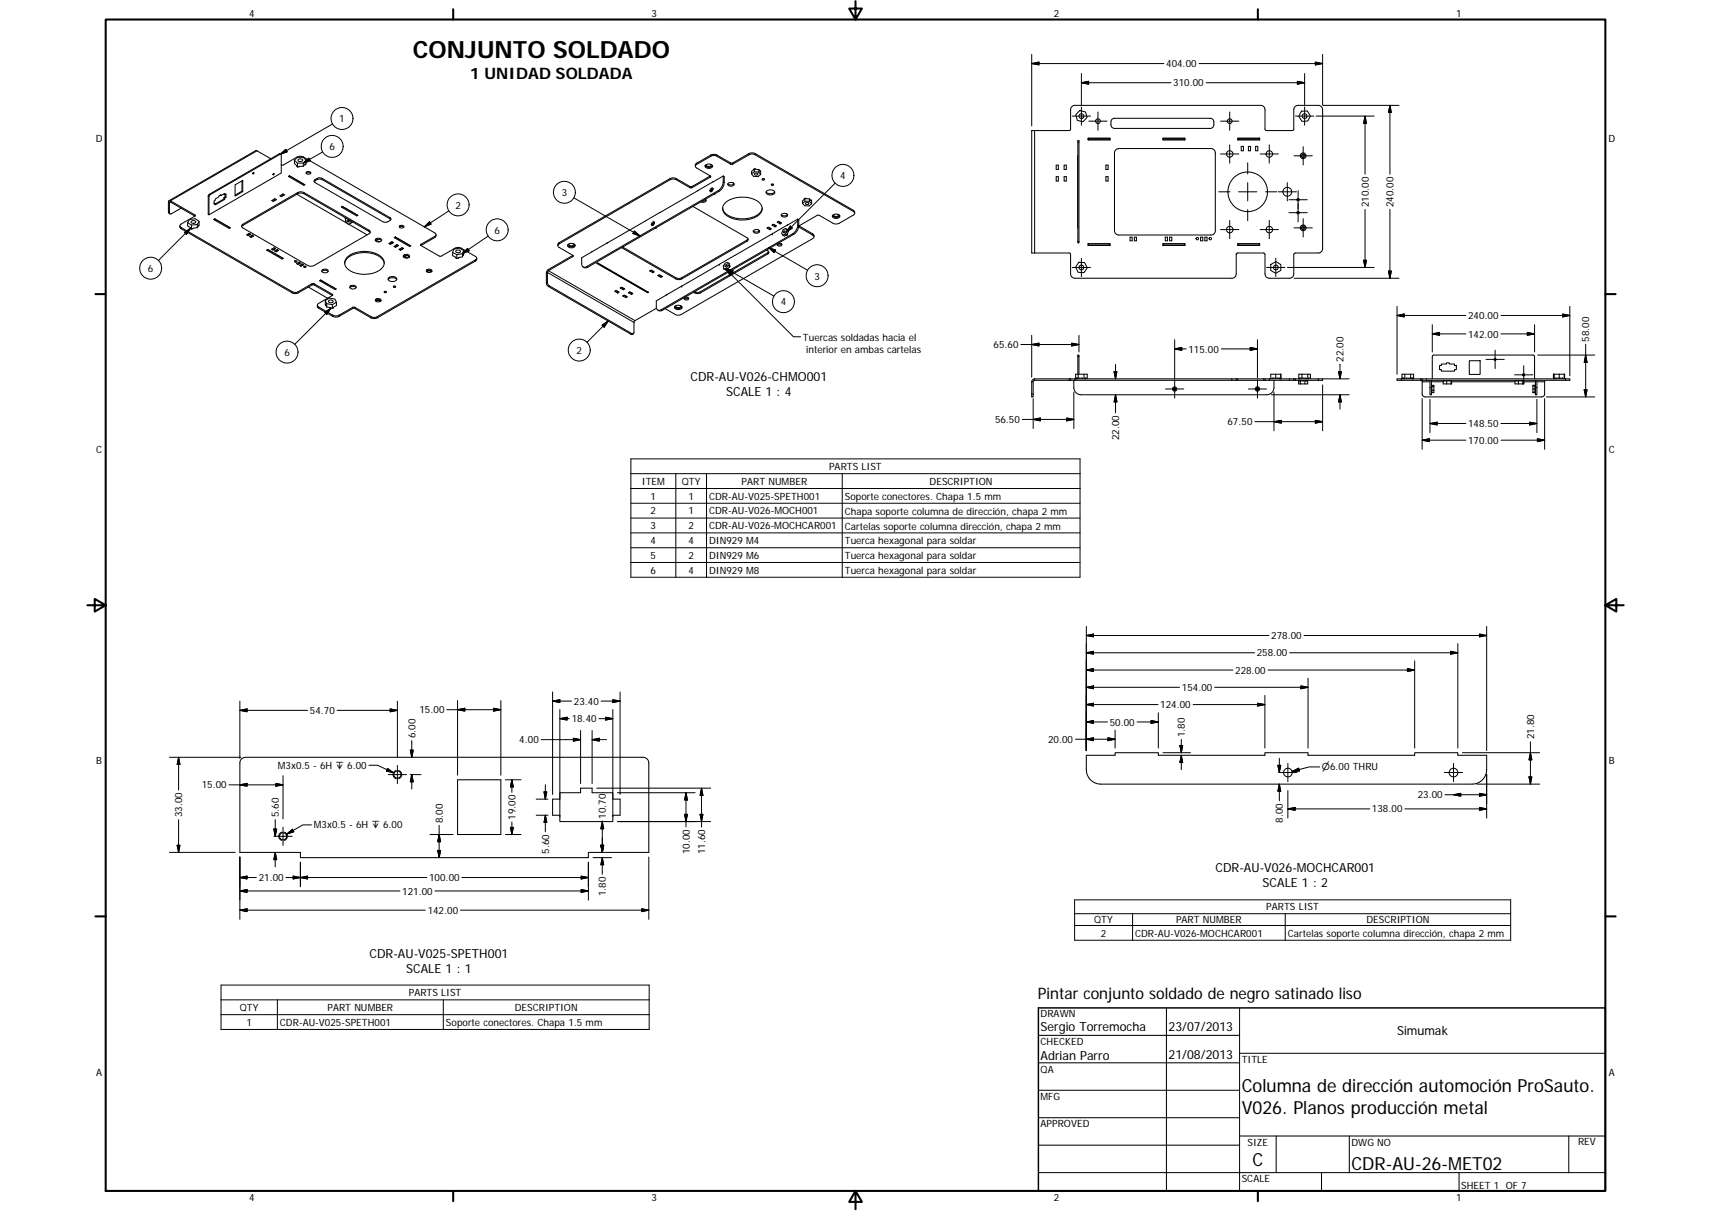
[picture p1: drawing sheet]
<svg xmlns="http://www.w3.org/2000/svg" width="594mm" height="420mm" viewBox="0 0 594 420" stroke-linecap="round" stroke-linejoin="round" font-family="sans-serif">
<g fill="none" stroke="#000" stroke-width=".36">
<path d="M374.9 38.4l2 .4 .5 2-1.4 1.4-1.9-.4-.6-2zM451.9 38.6l2-.1 1.1 1.7-.9 1.8-2.1 .1-1.1-1.7zM87.9 59.9l-.1 .3M94 55.1l-5.1-2.9-30.2 17.4M97.6 53.5l-.6-.2-24.4 14.1-.3 .7v6.3l.3 .1M97.7 57.2l.6 .1 5.1-2.9h1.7l45.8 26.4a.65 .65 0 0 1 .5 .6 .65 .65 0 0 1-.5 .6l-4.8 2.8v.4M102.2 55.6v1.1l1.1 1.2M102.2 55.6l1.1 1M102.2 55.6l1-1h2l1.1 1-1 1M103.3 56.6v1.3M103.5 55.4l.3-.2a.62 .62 0 0 1 .9-.1 .62 .62 0 0 1 .2 .8l-.2 .1a.69 .69 0 0 1-.8 .1 .69 .69 0 0 1-.4-.7zM105.3 57.7l-2 .2"/>
<path d="M105.3 56.6h-2M105.3 56.6v1.1M106 57.1v-.1v.1M106 57l-.7 .7M106.3 55.6v1.3l-.3 .2M106.3 59.8l.4-.2a.62 .62 0 0 1 .8-.1 .62 .62 0 0 1 .2 .8l-.2 .1a.82 .82 0 0 1-1.2-.6zM241.4 57.7l.3-.9 5.6-3.2 1.4 .1 5.4 2.9 6-3.3 1.6-.2 34.6 19.9 .4 .4v.6M244.8 57.5l1.2 .5 .9-.2 .5-.3M245.1 57.2l.4-.2a1.23 1.23 0 0 1 1.9 .9 1.46 1.46 0 0 1-2.6-.4zM245.4 57a.74 .74 0 0 0 .7 .7 .74 .74 0 0 0 .7-.7M261.9 58.6l-.9 .9v.8M261.9 58.6v1"/>
<path d="M261.9 58.6l1.6 .2M263.5 59.7l.6 .8M263.5 59.7l-1.6-.1-.9 .7M263.5 58.8v.9M263.5 58.8l.5 .5M264 59.3l.1 1.2M264 59.3l-.1 .1M358.2 45.3h13.2l.3-.5v-6.7a1.48 1.48 0 0 1 1.5-1.5h64.5a1.48 1.48 0 0 1 1.5 1.5v6.7l.5 .5 9.3-.1 .2-.4v-6.7a1.48 1.48 0 0 1 1.5-1.5h7a1.48 1.48 0 0 1 1.5 1.5v48.2a1.48 1.48 0 0 1-1.5 1.5l-8.3 .1-.2 .4v6.8a1.45 1.45 0 0 1-1.5 1.4h-7a1.48 1.48 0 0 1-1.5-1.4v-6.8l-.2-.4-9.3-.1-.5 .3v7a1.52 1.52 0 0 1-1.5 1.4h-54.5a1.48 1.48 0 0 1-1.5-1.4v-6.8l-.2-.4-13.3-.1zM366.7 57.3h.8v1.5h-.8zM369.5 57.3h.7v1.5h-.7zM374.2 54.1h.1M374.2 48.8h.4v35.5h-.4z"/>
<path d="M377.8 48h7.6v.5h-7.6zM377.9 48h7.5v.5M384 57.3h.7v1.5h-.7zM386.1 41.4l.9-.4h33.2a1.23 1.23 0 0 1 1.3 1.3v1a1.26 1.26 0 0 1-1.3 1.3h-33.2a1.23 1.23 0 0 1-1.3-1.3l.1-1.3zM387.2 52.2l1.3-.7h32a1.52 1.52 0 0 1 1.5 1.5v27a1.45 1.45 0 0 1-1.5 1.5h-32a1.48 1.48 0 0 1-1.5-1.5v-27zM403.8 48h7.6v.5h-7.6zM403.9 48.5v-.5h7.4v.5M429.8 48h7.6v.5h-7.6zM431 50.8h.7v1.5h-.7zM433.5 50.8h.7v1.5h-.7zM436 50.8h.7v1.5h-.7zM437.3 48v.5"/>
<path d="M59 74.2l-.5-.7v-3.4l.4-.5 8.9 5-.1 .4M62.5 78.3v.6l.4 .5 38.8 22.3h1.6l5.5-2.9 6.6 3.7M62.9 72.2l-3.5 2h-.4l-.1-4.1 8.8 4.9M65.1 77.2l1.4 .9M65.1 77.2l.7-1 2-.3 1.3 .9-.6 1.1M65.1 77.2v1.2l1.4 1.1M66.4 76.9l.4-.3a.6 .6 0 0 1 .8-.1 .6 .6 0 0 1 .1 .9h-.2a.76 .76 0 0 1-1.1-.5zM66.5 78.1v1.4M67.7 75l-4.8 2.7a.65 .65 0 0 0-.4 .6 .65 .65 0 0 0 .4 .7l38.8 22.3 1.4 .1 5.7-3 6.6 3.7v.4M68.5 77.9v1.1M68.5 77.9l-2 .2M68.5 79l-2 .5"/>
<path d="M68.9 78.3l.1 .1M69 78.4v-.2l-.5 .8M69.1 76.8l-.1 1.6M72.7 67.8l24.9-14.3 .1 6.5-25.1 14.5zM74.2 76.2l.4-.3 5.4 3.1-.4 .2zM74.3 70.6h.5M74.6 75.9v.1M74.6 76l-.3 .2M74.6 76l5.3 3.1M74.8 69l1.9-1.5v.4l1.3-.8v.5l.5-.3v1.2l-.5 .2v.5l-3.2 1.9v-.5l-.5 .3v-1.2l.5-.2zM76.5 67.7l.2 .2M76.5 67.7h.1"/>
<path d="M77.8 67.3l.2 .3M77.8 68.6v.4M77.8 68.6l.2 .1M78 69.2l-.2-.2-3 1.8M78.2 67.5v.8M78.2 68.3l.3 .2M78.2 68.3l-.4 .3M81.6 64.1l2.7-1.5v3.9l-2.7 1.5zM83.9 78.6l19.5-11.4 1.1-.2 1 .2 23 13.5M84 62.8v3.5M84 66.3l.3 .2M84 66.3l-2.4 1.4"/>
<path d="M84.1 78l19.3-11.2 1.1-.3 1 .3 22.6 13.1a.65 .65 0 0 1 .5 .6 .65 .65 0 0 1-.5 .6l-19.1 11-1 .3-1.1-.3-22.6-13-.4-.5zM94.4 69.6l1-.6 .6 .3-1.1 .6zM94.9 60.2l-.1 .3M95.4 69v.4M95.6 69.5l-.9 .3M97.2 67.9l1-.6 .6 .3-1.1 .6zM98.2 67.3v.4M98.4 67.8l-.9 .3M100.5 61l5.3 3.1-.3 .2-5.4-3.1M100.5 61v.1M100.5 61l-.4 .2M100.5 61.1l5.3 3"/>
<path d="M100.5 61.1l-.3 .1M103.1 67.4l17.5 10.1M106.4 60.2l.6-.3 .9 .3M109.1 63l1.2-.8h1.4l24 14M109.3 62.4l1.2-.7 1.2 .1 23.7 13.7a.54 .54 0 0 1 .3 .5 .54 .54 0 0 1-.3 .5l-1.4 .6-1.1-.2-23.5-13.5-.4-.4zM118.9 71.6l5.3 3.1M118.9 71.6v.1M118.9 71.6l-.4 .2 5.4 3.1 .3-.2M118.9 71.7l5.3 3M118.9 71.7l-.3 .2M119.9 75.8l.2 1.1 .8 .9 .7-.2M120.1 75.7l-.2 .1"/>
<path d="M120.2 75.7l-.3 .1M121 77.7l6.5 3.8M121.5 76.4l.1 1.2M122 76.8l.2 .4-.6 .4M138.7 78.8l.7-.2 .8 .2M138.7 78.4l.3-.2a.62 .62 0 0 1 .9-.1 .62 .62 0 0 1 .1 .9l-.1 .1a.68 .68 0 0 1-.8 0 .68 .68 0 0 1-.4-.7zM223.9 76.8h.1M223.9 76.8l-13.1 7.5M226.6 77.1a.38 .38 0 0 1 .6-.1 .38 .38 0 0 1 0 .6 .52 .52 0 0 1-.4 .7 .52 .52 0 0 1-.6-.6zM227.2 77.1l-.5 .5-.2 .7M227.2 77.4l-.3 .2-.1 .5M227.7 79.1h.1"/>
<path d="M227.9 78.9l-.4 .3M229.2 73.7h.1M229.2 73.7l-5.3 3.1M240.6 71.6l18.8 10.9a.64 .64 0 0 1 .4 .6 .64 .64 0 0 1-.4 .6l-23.4 13.3-1.4-.2-18.8-10.9M242.3 66.1v.1M242.3 66.2l-13.1 7.5M244.9 69.1a.65 .65 0 0 1 .2 .9 .65 .65 0 0 1-.9 .2l-.9-.2M245.1 69.3l-.6 .4-.7 .1M246.6 61v.4l-6.6 3.8-5.4-2.9h-1.7l-38.8 22.3a.66 .66 0 0 0-.4 .6 .66 .66 0 0 0 .4 .6l4.8 2.8M246.8 65.5a.45 .45 0 0 1 .7-.2 .45 .45 0 0 1 0 .7 .48 .48 0 0 1-.5 .5 .48 .48 0 0 1-.5-.3zM247.6 65.7l-.5 .4v.3M247.6 65.4l-.6 .4-.1 .7"/>
<path d="M247.6 63.1h.1M247.6 63.1l-5.4 3.1M248.1 67.3l.1 .1M248.3 67.2l-.4 .2M250.9 72.2a5.5 5.5 0 0 0 5.3 3.6 8.5 8.5 0 0 0 8.1-2.6l.3-1M251.1 61.1l.4 .2-.1 2.6-.5 1.3-1.2 1.2-45.6 26.3-.9 .2-.7-.3M251.1 61.1l-3.5 2M251.1 61.1v2l-.3 1.3-1.5 1.8-45.6 26.3a1.07 1.07 0 0 1-1.2 .1 1.07 1.07 0 0 1-.5-1.1v-2.1l3.5-2M251.7 70.5a9.6 9.6 0 0 1 12.4 .3 2.88 2.88 0 0 1-1.6 4.4 9.9 9.9 0 0 1-10.9-1.1 2.53 2.53 0 0 1 .1-3.6zM252.7 63.7l.1 .2a1.5 1.5 0 0 0 2.1-.2M252.8 63.6l.3-.2a1.08 1.08 0 0 1 1.7 .8 1.26 1.26 0 0 1-2.1-.4zM261 60.3l.6 .9 1.6 .1 .9-.8"/>
<path d="M261.7 80a1.17 1.17 0 0 1 1.1-.4 1.17 1.17 0 0 1 .9 .9 1.27 1.27 0 0 1-2.2-.4zM262 60.3a.52 .52 0 0 1 .7-.3 .52 .52 0 0 1 .2 .7 .57 .57 0 0 1-.6 .1 .57 .57 0 0 1-.3-.5zM264.8 62.1h.5M266 66.5a2 2 0 0 0 3 0M266.2 66.3a1.67 1.67 0 0 1 2.8 .6 1.69 1.69 0 0 1-3-.3zM266.3 79.1l.5-.3 1 .6-.5 .3zM266.6 78.9l.7 .4v.4M267.5 79.2l-.2 .1M268 63.9h.4M268 78.1l.6-.3 1 .6-.5 .3zM268.4 77.9l.7 .4v.4M269.3 78.2l-.2 .1"/>
<path d="M269.8 77.1l.5-.3 1.1 .6-.6 .3zM270.2 76.9l.6 .4v.4M271 77.2l-.2 .1M271.3 74.4a1.42 1.42 0 0 0 2.1 0M271.4 74.4l.3-.3a1.07 1.07 0 0 1 1.7 .8 1.27 1.27 0 0 1-2.1-.4zM272.8 79.3l.6 .3 .3 .6M273.2 79.9l-.5 1.2M273.2 79.9l-.4-.6-.9 .5-.5 1.2 .4 .6M273.2 79.9l.5 .3M273.5 78v.1M273.5 78l-5.3 3.1M277 76l.3 .2v2.7l-.6 1.3-.9 1-45.8 26.5-.9 .2-.7-.3"/>
<path d="M277 76l-3.5 2.1M277 76l-.1 2.7-.5 1.3-.9 1-45.9 26.4a1.05 1.05 0 0 1-1.2 .2 1.05 1.05 0 0 1-.5-1.2v-2l3.5-2.1M277.3 78.7l4.9 2.9a.65 .65 0 0 1 .4 .6 .65 .65 0 0 1-.4 .6l-45.9 26.4h-1.6l-3.8-2.1M277.4 78.4h-.1M278.6 70.6l.8 .8h1.6l.8-.7M279.5 68.8l-.9 .9v.9M279.5 68.8v1M279.5 68.8l1.5 .2M279.8 70.4a.59 .59 0 0 1 .6-.1 .59 .59 0 0 1 .4 .5l-.1 .1a.51 .51 0 0 1-.7 .1 .51 .51 0 0 1-.2-.6zM281 69.9l.8 .8M281 69l.6 .6M281 69.9l-1.5-.1-.9 .8"/>
<path d="M281 69v.9M281.6 69.4l.2 1.3M281.6 69.4h.1M289 74.8l1.2 .6 .9-.2 .5-.4M289.1 74.7l.6-.3a1.23 1.23 0 0 1 1.9 .8 1.44 1.44 0 0 1-2.6-.4zM289.6 74.4a.74 .74 0 0 0 .7 .7 .74 .74 0 0 0 .7-.7M366.7 61.3h.8v1.5h-.8zM369.5 61.3h.7v1.5h-.7zM374.2 79.1h.1M384 61.3h.7v1.5h-.7zM85.6 81.5l.9-.5 .5 .3-.8 .5zM86.5 81.4l-.5 .3"/>
<path d="M86.5 81v.4M86.5 81.4l.2 .1M86.7 82.1l.9-.5 .5 .3-.9 .5zM87.6 82l.1 .1M87.6 82l-.6 .3M87.6 81.6v.4M93 86.6l5.3 3-.3 .3-5.4-3.1M93 86.6h.1M93 86.6l-.4 .2M93 86.6l5.3 3.1M93 86.6l-.3 .2M94.3 86.5l.9-.5 .5 .3-.9 .5z"/>
<path d="M95.2 86.4l-.5 .3M95.2 86v.4M95.2 86.4l.1 .1M95.3 87.1l.9-.5 .5 .3-.8 .5zM96.2 87l-.5 .3M96.2 86.6v.4M96.2 87l.2 .1M102.3 90.6l.1-.1a.38 .38 0 0 1 .4-.1 .38 .38 0 0 1 .2 .4 .41 .41 0 0 1-.4 .2 .41 .41 0 0 1-.3-.4zM102.4 90.9h.5M102.9 91.5l.9-.6 .5 .3-.8 .6zM103.8 91.4l-.5 .3M103.8 90.9v.5"/>
<path d="M103.8 91.4l.2 .1M104 92.1l.9-.5 .5 .3-.9 .5zM104.9 92l-.6 .3M104.9 91.6v.4M104.9 92l.2 .1M105.6 92.7h.5M107.1 99.6l6.7 3.9M111 97.4l.4-.2 5.3 3.1-.4 .2zM111.4 97.2h.1M111.4 97.2l5.3 3.1M111.8 94.2l.9-.4 .7 .1 .5 .3M111.9 93.7a1.26 1.26 0 0 1 2.1 .4 1.22 1.22 0 0 1-1.2 .6 1.22 1.22 0 0 1-1-.9z"/>
<path d="M119.7 91.4a5.3 5.3 0 0 1 5.3-3.7 8.5 8.5 0 0 1 8 2.6l.4 1.1M120.5 89.3a9.6 9.6 0 0 1 12.4 .4 2.94 2.94 0 0 1-1.7 4.4 9.8 9.8 0 0 1-10.9-1.2 2.54 2.54 0 0 1 .2-3.6zM121.5 99.8l.9-.4 .8 .1 .4 .3M121.6 99.3a1.23 1.23 0 0 1 2.1 .5 1.2 1.2 0 0 1-1.2 .5 1.2 1.2 0 0 1-1-.9zM130.3 83.5a1.47 1.47 0 0 1 2.2 0M130.5 83l.3-.3a1 1 0 0 1 1.1-.1 1 1 0 0 1 .5 1 1.2 1.2 0 0 1-2.1-.5zM130.5 83.3l1.2 .6M134.8 97a1.96 1.96 0 0 1 2.9 0M135 96.3a1.68 1.68 0 0 1 2.8 .7 1.85 1.85 0 0 1-3.1-.2zM136.1 83.8l.5 .4-1 .6-.6-.3 1.1-.7v.5M136.1 84.3l-.7 .4M136.1 84.3h.2"/>
<path d="M136.7 99.7h.5M136.9 82.4l.4-.2 5.3 3.1-.4 .2zM137.3 82.2l-.4 .3M137.9 84.9l.5 .3-1.1 .6-.5-.3 1.1-.6v.4M137.9 85.3l-.8 .4M137.9 85.3l.1 .1M139.6 85.9l.6 .3-1.1 .6-.5-.3 1-.6v.4M139.6 86.3l-.7 .4M139.6 86.3l.2 .1M140.1 89.1l.4-.3a1.51 1.51 0 0 1 1.7 .3M140.2 88.6a1.22 1.22 0 0 1 2 .4 1.19 1.19 0 0 1-1.2 .6 1.19 1.19 0 0 1-.9-.9zM140.3 88.9l.8 .4"/>
<path d="M140.5 88.8l.9 .7M141 88.7h.3M142 88.9l-.4 .6M142 88.9v.1M142.2 89.1v.1M146.1 85.2l6.5 3.7h.6l5-2.9 1.2-.1 5.7 3.1a.63 .63 0 0 1 .4 .6 .63 .63 0 0 1-.4 .6l-34.6 19.9-1.7-.2-5.7-3.3h-.6l-4.8 2.8-1.1 .2-1-.2-5-2.9a.66 .66 0 0 1-.4-.6 .66 .66 0 0 1 .4-.6l4.8-2.8M148.1 94.2l.9-.4 .9 .4M148.1 93.7a1.04 1.04 0 0 1 1.1-.4 1.04 1.04 0 0 1 .7 .8l-.1 .2a1.05 1.05 0 0 1-1.8-.5zM148.4 94.4a.64 .64 0 0 1 .6-.4 .64 .64 0 0 1 .6 .4M151.4 81.4l-.3 .9-5 2.9M157.2 87.6v1.1l1.4 1M157.2 87.6l1.4 .8"/>
<path d="M157.2 87.6l.4-1.2 1.9-.3 1.5 .8-.4 1.1M158.3 87l.3-.2a.65 .65 0 0 1 .9-.1 .65 .65 0 0 1 .2 .8 .79 .79 0 0 1-.9 .2 .79 .79 0 0 1-.5-.7zM158.6 88.4v1.3M160.6 89.1l-2 .6M160.6 88v1.1M160.6 88l-2 .4M160.8 88.4l.1 .1M160.9 88.5v-.2l-.3 .8M161 86.9l-.1 1.6M165.5 89.6l-.1 .7-.3 .3-34.6 19.9-1.7-.2-5.9-3.4-5.2 2.9-1.6 .2-5.5-3.1-.4-.4v-.6M197.1 85l1.1 .6 1-.2 .4-.4M197.4 84.7l.4-.1a1.08 1.08 0 0 1 1.2-.2 1.08 1.08 0 0 1 .6 1.2l-.4 .2a1.35 1.35 0 0 1-2.1-.8z"/>
<path d="M197.6 84.6a.73 .73 0 0 0 .8 .7 .73 .73 0 0 0 .7-.7M198.9 88.6l-8.8 5.1-.4 1v3.5l.3 .8 29 17 .9-.2M198.9 88.6v.4l-8.7 5.1-.1 3.9 .5 1.1 29 16.7h.4l.1-.5v-3.4l.3-.6 7.5-4.3M205.5 87.4h.1M207.2 91.3l.3-.1 17.7 10.2-.3 .2zM207.2 91.3l17.7 10.2M210.8 84.3h.1M210.8 84.3l-5.3 3.1M215.3 99.9l.6-.3 1.1 .6-.6 .3zM215.7 99.7l.7 .4M225.6 94l.5-.3 1.1 .6-.5 .3zM226 93.8l.7 .4"/>
<path d="M226.7 94.2v.4M226.9 94.1l-.2 .1M228.4 95.6l.6-.3 1 .6-.5 .3zM228.8 95.4l.7 .4M229.5 95.8v.4M229.7 95.7l-.2 .1M236.7 99.3h.1M236.7 99.3l-5.3 3.1M249.8 91.7l-13.1 7.6M251.3 93.3l.6 .3 .7-.1M251.9 91.9l.2-.1a.32 .32 0 0 1 .1 .5 .32 .32 0 0 1-.5 0zM252.1 93.2l-.8 .1"/>
<path d="M252.1 93.2l.5 .3M252.7 91.1l.5 .3 .2 1M252.8 92.1l-.1-1-.9 .1-.7 1.1 .2 1M252.8 92.1l.6 .3M252.8 92.1l-.7 1.1M253.4 92.4l-.8 1.1M255.1 88.6h.1M255.1 88.6l-5.3 3.2M259.8 82.9l-23.1 13.5-1 .2-1.1-.2-18.4-10.7M261.6 80.1a1.49 1.49 0 0 0 2.1 0M266.1 86.8l.5 .3a.53 .53 0 0 1 .4 .5 .53 .53 0 0 1-.4 .5l-23.7 13.6a2.09 2.09 0 0 1-2.1-.3M266.9 87.4l-23.8 13.8-1.1 .3-.8-.3"/>
<path d="M268.2 81.1l-13.1 7.6M269.9 84.7l.7 .3 .8-.3M270 84.7l.2-.2a.62 .62 0 0 1 .9-.1 .62 .62 0 0 1 .1 .8l-.1 .1a.7 .7 0 0 1-.8 .1 .7 .7 0 0 1-.3-.7zM272.7 81.1l-.9 .5M272.7 81.1l.7 .4M273.4 81.5l-1.1 .4-.5-.3M273.7 80.2l-.3 1.3M282.6 82.2l-.1-.8-.3-.3-4.8-2.7 6.5-3.7h.6l4.7 2.8 1.1 .2 1.1-.2 4.9-2.9a.66 .66 0 0 0 .4-.6 .66 .66 0 0 0-.4-.6l-34.6-19.9-1.4 .1-6 3.4h-.6l-5-2.9-1.1-.1-5.7 3a.65 .65 0 0 0-.5 .7 .65 .65 0 0 0 .5 .6l4.7 2.7-6.6 3.8-5.4-3-.9-.1-1 .3-38.6 22.2-.3 .3-.1 .7M374.6 91l2 .1 .9 1.8-1.1 1.7-2.1-.1-.8-1.8zM377.8 84.6h7.6v.6h-7.6zM377.8 84.6h.1M377.9 84.6h7.5v.5"/>
<path d="M385.4 84.6h.1M392.4 82.3h.7v1.2h-.7zM393.9 82.3h.7v1.2h-.7zM403.8 84.6h7.6v.5l-7.6 .1zM403.8 84.6h.1M403.9 84.6h7.4v.5M403.9 84.6v.5M404.6 82.3h.8v1.2h-.8zM406.1 82.3h.8v1.2h-.8zM411.3 84.6h.1M416.8 82.3h.8v1.2h-.8zM418.3 82.3h.8v1.2h-.8z"/>
<path d="M429.8 84.6h7.6v.6h-7.6zM429.8 84.6h7.6M437.3 84.6v.5M441.2 91.8l1.8-1 1.7 1v2l-1.8 1-1.7-1zM112.9 104.3l1.5-.9 1.9 .4 .5 1.1-1.4 .8M112.9 104.3l.2 1.6M112.9 104.3l.5 1.1M113.1 105.9v-.2l.3 .8M113.1 105.8v.1M113.4 106.5l2 .5M113.4 105.4v1.1M113.4 105.4l2 .3"/>
<path d="M114.1 104.3l.4-.2a.62 .62 0 0 1 .8 0 .62 .62 0 0 1 .1 .8l-.1 .1a.69 .69 0 0 1-.8 .1 .69 .69 0 0 1-.4-.8zM115.3 102.5v.1M115.4 105.7v1.3M116.8 104.9v1.1l-1.4 1M130.4 104.4a1.35 1.35 0 0 1 1.9 0M130.5 103.9l.3-.2a.85 .85 0 0 1 1-.1 .85 .85 0 0 1 .4 .9l-.4 .1a.82 .82 0 0 1-.9 .2 .82 .82 0 0 1-.4-.9zM130.7 104.6a.65 .65 0 0 1 .6-.4 .65 .65 0 0 1 .6 .4M133.5 101.1a.39 .39 0 0 1 .4-.1 .39 .39 0 0 1 .2 .5 .38 .38 0 0 1-.4 .1 .38 .38 0 0 1-.2-.5zM133.6 101.5h.4M213.4 101l.5-.3 1.1 .6-.5 .4zM213.7 100.8l.8 .4v.5M214.6 101.2h-.1"/>
<path d="M216.2 102.7l.6-.3 1 .6-.5 .3zM216.4 100.1v.4M216.6 102.5l.7 .4M216.6 100l-.2 .1M217.3 102.9v.4M217.5 102.8l-.2 .1M218.2 101.6l.5-.4 1.1 .7-.6 .3zM218.5 101.3l.7 .4M219.2 101.7v.5M219.4 101.7h-.2M224.9 101.5v.1M225.1 101.4l-.2 .1"/>
<path d="M231.4 102.3h.1M234.2 106.4a1.66 1.66 0 0 0 2.6 0M234.3 106.3l.6-.3a1.11 1.11 0 0 1 1.2-.1 1.11 1.11 0 0 1 .6 1.1l-.6 .3a1.11 1.11 0 0 1-1.3 .1 1.11 1.11 0 0 1-.5-1.1zM234.8 106a.75 .75 0 0 0 .7 .7 .75 .75 0 0 0 .8-.7M237.6 103.4l.6 .3 .9-.3M237.6 103.4l.1-.1a.78 .78 0 0 1 .9-.2 .78 .78 0 0 1 .4 .7l-.1 .1a.78 .78 0 0 1-.8 .2 .78 .78 0 0 1-.5-.7zM371.7 131.4l-12.9 .2-.6 .9v5.2h.5v-5.2l.4-.5h12.6M371.7 131.4v.6M371.7 132h57.5M371.7 131.4h57.5M372.8 132v2.5a2.51 2.51 0 0 0 2.5 2.5h64.6a2.51 2.51 0 0 0 2.4-2.5v-2.5M373.7 131.2v.2"/>
<path d="M373.9 131.2v.2M374.2 131.2v.2M374.2 129.8v-6.6h.4v6.6M374.3 129.8v1.4M375.8 131.4v-.2h-2.1v.2M376.4 129.8v1.6M376.7 131.4v-.2h.8v-1.4h-4v1.6M376.8 131.2v.2M377 131.2v.2M429.2 132h10M429.2 131.4v.6M429.2 131.4h10"/>
<path d="M439.2 131.4h10M439.2 132h10M439.2 131.4v.6M441.2 131.4v-1.6h3.5v1.6M442.9 129.8v1.4M444.3 131.4v-.2h-2.6v.2M449.2 131.4v.6M449.2 131.4h10v.6h-10M450.9 132v1.2h.6M451.2 132v.2M451.5 132v1.2M451.7 131.2v.2"/>
<path d="M452 129.8v1.4M452.6 132v.2h-1.5v-.2M453.1 132v1.2M453.3 132v.2h.7v1h-2.5M453.5 132v.2M453.5 131.4v-.2h-2.3v.2M453.6 132v.2M454.1 129.8v1.6M454.3 131.4v-.2h.7v-1.4h-4.1v1.6M487 131.2v.2M487.4 131.2v.2M487.5 131.4v-.2h-.7v-1.4h4v1.6"/>
<path d="M487.8 129.8v1.6M489.8 129.8v1.4M490.1 131.2v.2M490.5 131.2v.2M490.6 131.4v-.2h-2.3v.2M493.8 132v4.7l.4 .8 .6 .2h40.5l.6-.2 .4-.6v-4.9M493.8 131.4h-8.7v.6h8.7M493.8 131.4v.6M493.8 131.4h51.3v.6h-51.3M496.5 132v5h.5v-2.5M497 132v2.5M497 134.4v1.7"/>
<path d="M497 135.7h.2M497 134.1h.9M497 134l.2-.3h.7v2.5h-.9M497.2 135.4h.7M499.8 126.8h.6v-.5h1.8v-.4h1v.4h1.8v.5h.7v1.4h-.7v.6h-4.6v-.6h-.6zM501.5 132v.2M502.3 132.2v1M503.4 132v.2h-2v-.2M503.8 132v1.2M503.9 132l.1 1.2h-2.9v-1.2M510.2 125.2h3.7v4.7h-3.7zM526.6 132v.2"/>
<path d="M527.2 132.2v1M528.3 132v.2h-2v-.2M528.7 132v1.2M528.8 132l.3 .2v1h-3.1v-1.2M532.3 133.8v1.2M532.3 133.8h.8M532.3 135v1.2l.7-.1M532.3 136.1h.8M532.3 135h.7M532.8 131.4v-7.7l-.3-.5h-34.7l-.5 .5v7.7M533 135.7h.1M533 134.2h.1"/>
<path d="M533.1 134.1v1.7M533.1 133.7l-.8 .1M533.1 133.8h-.1M533.6 132v5h-.5v-5M539.5 129.8l.1 1.4M539.6 129.8v1.6M541.4 129.8v1.4M542.6 131.2v.2M542.7 131.4v-.2h-2.6v.2M543.1 131.2l.2-1.4h-3.9v1.6M543.1 129.8v1.6M84 263.2l1.3-.5h138a1.97 1.97 0 0 1 2 2.1v30.9h-21v1.9h-100v-1.9h-21v-30.9l.2-1.1z"/>
<path d="M158.9 270.6h15v18.9h-15zM191.9 277.3h2.5v-2.3h7.2v-1.5h4v1.5h7.2v2.3h2.5v5.6h-2.5v2.2h-18.4v-2.2h-2.5zM377.2 262h10v-.8h15v.8h37v-.8h15v.8h37v-.8h15v.8h10v5a5 5 0 0 1-5 5.1h-129a5 5 0 0 1-5-5.1zM360.5 359.2h69.9M405 349.7v63.5M430.4 349.7v63.5M360.5 368.7h69.9M360.5 378.3h69.9M430.4 365.4h127M360.5 387.8h69.9M360.5 397.3h69.9M430.4 394.1h127"/>
<path d="M443.1 394.1v12.7M468.5 394.1v12.7M544.7 394.1v12.7M360.5 406.8h196.9M458.8 406.8v6.4M506.6 406.8v6.4"/>
<circle cx="375.5" cy="40.3" r=".83"/>
<circle cx="381.2" cy="42" r=".82"/>
<circle cx="427" cy="42" r=".83"/>
<circle cx="427" cy="53.4" r="1.11"/>
<circle cx="440.7" cy="53.4" r="1.11"/>
<circle cx="452.5" cy="54" r=".62"/>
<circle cx="452.5" cy="54" r="1"/>
<circle cx="453" cy="40.3" r=".83"/>
<circle cx="87.9" cy="60" r=".26"/>
<circle cx="95" cy="60.4" r=".26"/>
<circle cx="120.7" cy="76.6" r=".35"/>
<circle cx="265.1" cy="62.2" r=".34"/>
<circle cx="268.2" cy="64.1" r=".37"/>
<circle cx="427" cy="79.7" r="1.12"/>
<circle cx="433.2" cy="66.5" r="6.9"/>
<circle cx="440.7" cy="79.7" r="1.12"/>
<circle cx="447" cy="66.5" r="1.53"/>
<circle cx="450.7" cy="69.3" r=".42"/>
<circle cx="450.7" cy="73.8" r=".43"/>
<circle cx="452.5" cy="79.1" r=".61"/>
<circle cx="452.5" cy="79" r="1"/>
<circle cx="105.9" cy="92.5" r=".34"/>
<circle cx="137" cy="99.4" r=".34"/>
<circle cx="272.2" cy="80.5" r=".34"/>
<circle cx="375.5" cy="92.8" r=".83"/>
<circle cx="415.7" cy="82.8" r=".44"/>
<circle cx="420.2" cy="82.8" r=".43"/>
<circle cx="443" cy="92.8" r=".83"/>
<circle cx="407.8" cy="135" r=".4"/>
<circle cx="407.8" cy="134.9" r=".76"/>
<circle cx="436.6" cy="134.9" r=".76"/>
<circle cx="436.6" cy="135" r=".41"/>
<circle cx="519.1" cy="124.7" r=".31"/>
<circle cx="529.1" cy="130.1" r=".31"/>
<circle cx="138" cy="268.8" r="1.22"/>
<circle cx="447.2" cy="268" r="1.51"/>
<circle cx="504.7" cy="268" r="1.51"/>
<circle cx="98.3" cy="290.1" r="1.22"/>
</g>
<g fill="none" stroke="#000" stroke-width=".35">
<path d="M358.2 18.9v24.8M459.2 18.9v17.5M358.2 22.1l2.5-.6v1zM358.2 22.1h45.9M375.5 25.5v10.8M375.5 37.1v6.4M375.5 28.7l2.5-.5v1zM375.5 28.7h31.1M381.2 38.9v6.3M416.3 22.1h42.9M418.8 28.7h34.2M427 38.9v6.3"/>
<path d="M450.5 28.2l2.5 .5-2.5 .5zM453 25.5v10.8M453 37.1v6.4M456.7 21.5l2.5 .6-2.5 .4zM459.3 36.6h26.5M482.6 36.6v23.9M482.6 36.6l.5 2.4h-1zM89.2 52.3l-30 17.4v.4l-.4 .2-.3-.2M97.3 53.5l1.9-1.7 .5 .9zM105.3 56.6l1.9-1.7 .5 .9zM112 52.7l-6.7 3.9M115.4 43l-18.1 10.5-.3-.2"/>
<path d="M241.9 56.6v.4M246.8 53.8v.4M248.9 53.8v.4M253.7 56.5v.5M254.4 56.5v.5M260.1 53.3v.4M262.2 53.3v.4M359.2 45.3v42.5M372.3 40.3h6.3M374.2 49.3h.4M378.1 42h6.3M423.8 42h6.3"/>
<path d="M423.8 53.4h6.3M427 50.2v6.4M433.2 56.5v3.9M437.5 53.4h6.4M440.7 50.2v6.4M449.3 54.1h6.3M449.8 40.3h6.4M452.5 50.9v6.3M457 40.3h20.1M474 40.3v20.2M474 40.3l.5 2.5h-1.1zM58.5 73.5l.3 .2"/>
<path d="M62.9 79v.4M66.1 79.2l-11.1 11.2M67.7 74.6v.4M72.3 68.1l.3 .1M72.6 67.4l.3 .2M84.3 77.8v.4M103.4 66.8v.4M105.5 66.8v.4M109.4 62.3v.4M110.1 61.9v.4M111.9 61.9v.4M128.1 79.9v.4"/>
<path d="M135.4 75.5v.4M147.3 78.7l1.9-1.8 .5 .8zM155.9 73.2l-8.6 5.5M199.3 68.6l22.9 13.3M232.7 62v.4M234.8 62v.4M239.6 64.7v.4M240.3 64.7v.4M246.6 61v.4M249.3 66.2l.4 .2M251.1 63.1l.4 .2M274.4 78.4l.7 .7-2.1 1.4z"/>
<path d="M277 78.1l.3 .2M277.4 78.4v.4M290 63.5l-17 17M296.3 73v.4M423.2 66.5h3.9M423.8 79.7h6.3M427 76.5v6.3M430 66.5h6.4M433.2 63.4v6.3M433.2 72.7v3.9M437.5 79.7h6.4M439.4 66.5h3.9"/>
<path d="M440.7 76.5v6.3M443.8 66.5h6.3M447 63.4v6.3M447.5 69.3h6.4M447.5 73.8h6.4M449.3 79.1h6.3M450.7 66.1v10.9M452.5 75.9v6.3M474 72.6v20.2M482.6 72.6v23.9M64 80.6l2.1-1.4-1.4 2.1zM108.3 98.4v.5"/>
<path d="M109 98.4v.5M146.1 84.8v.4M150.9 82v.4M162.3 86.2l.6 .8-2.3 1zM165.1 90.2v.4M169.5 81.9l-8.9 6.1M189.7 94.7l.4-.2 30 17.4M190.1 98l-.4 .2M190.4 93.5v.4l30.1 17.4M190.8 99.2l-.4 .2M194.1 84.2v.4M198.9 88.6v.4"/>
<path d="M203.7 92.5l.4 .2M220.3 80.2l1.9 1.7-2.4-.9zM234.6 96.4v.4M236.7 96.4v.4M252.1 93.2l.3 .1M252.5 93.3l-.4-.1 .3 .2M253.7 95.1l21.8 21.7h2.5M253.8 93.7l.7 .3-.1 .3M254 94.7l.3 .2-.7 .7-.5-.7M254.5 94.6l14.2 8.1M259.4 83.3v.4M266.6 87.7v.4"/>
<path d="M266.9 85.9l13.5 7.8M266.9 85.9l2.4 .9-.5 .8zM275.2 81.1l.4 .2M282.2 81.1v.5M372.3 92.8h6.3M374.2 83.8h.4M375.5 89.6v6.4M439.8 92.8h6.3M443 89.6v6.4M447 92.8h30.1M449.3 96.5h36.5M473.4 90.3h1.1l-.5 2.5z"/>
<path d="M482.1 94h1l-.5 2.5zM101.4 101.2v.4M103.6 101.2v.4M110.6 106.5v.4M112.7 108.4l2.2-1.5-1.4 2.2zM114.9 106.9l-12.6 12.6M115.4 102.1v.4M115.6 109.4v.4M117.7 109.4v.4M122.5 106.6v.4M123.2 106.6v.4M128.8 109.9v.4"/>
<path d="M131 109.9v.4M209 112.8l2.2-1.4-1.4 2.1zM211.2 111.4l-7.4 7.4M219.4 115.8l-.4 .2M229.6 107.4l.4 .3M241.3 101.2v.5M243.1 101.2v.5M354.5 119.5h20.1M358.2 119.5l2.5-.4v.9zM358.2 116.4v14.5M372.1 119.1l2.5 .4-2.5 .5zM374.6 116.4v5.7"/>
<path d="M407.9 117.9v13.5M436.6 117.9v13.1M485.1 106.3v23.6M485.1 109.5l2.4-.6v1.1zM485.1 109.5h23.9M497.3 112.7v9.4M497.3 115.8l2.5-.5v1zM497.3 115.8h11.7M521.2 115.8h11.6M521.2 109.5h23.9M530.3 115.3l2.5 .5-2.5 .5zM532.8 112.7v9.4"/>
<path d="M542.6 108.9l2.5 .6-2.5 .5zM545.1 106.3v24.1M550.6 119.4v18.3M358.2 136.7h.5M358.2 132.5h.5M358.7 138.3v10.4M359.2 131.4v.6M371.2 131.4v.6M372.8 136.1v12.6M373.2 131.4v.6M374.2 123.7h.4M386.8 129h1l-.5 2.4z"/>
<path d="M387.3 126.4v5M387.3 137v6.2M387.3 137l.5 2.4h-1zM404.7 135h6.3M407.9 131.8v6.3M407.9 121.1l2.4-.6v1.1zM408.1 134.5a.5 .5 0 0 0-.8 .5 .5 .5 0 0 0 .8 .4M411.9 121.1h-4M424 121.1h12.6M427.7 131.4v.6M429.7 131.4v.6M433.4 135h6.4"/>
<path d="M434.1 120.5l2.5 .6-2.5 .5zM436.6 131.8v6.3M436.9 134.5a.5 .5 0 0 0-.8 .5 .5 .5 0 0 0 .8 .4M438.7 131.4v.6M440.7 131.4v.6M441.4 137h27M442.3 136.1v13.4M447.7 131.4v.6M449.7 131.4v.6M457.7 131.4v.6M459.2 133.6v15.9M459.3 131.4h9.1"/>
<path d="M464.7 129h1l-.4 2.4zM465.3 126.4v5M465.3 137v5M465.3 137l.4 2.4h-1zM486.6 131.4v.6M493.3 131.4v.6M493.8 132.5h2.7M493.8 138.3v17.6M495.3 131.4v.6M496.5 138.6v11.5M496.5 134.5h.5M497 132.5h4.1"/>
<path d="M504 132.5h22M516 124.7h6.3M519.1 121.5v6.4M519.3 124.4a.37 .37 0 0 0-.5 .3 .37 .37 0 0 0 .5 .3M525.9 130h6.3M529.1 126.9v6.3M529.1 132.5h4M529.2 129.8a.37 .37 0 0 0-.5 .3 .37 .37 0 0 0 .5 .3M533.1 134.5h.5M533.6 138.6v11.5M533.6 132.5h2.7M533.9 123.2h19.8"/>
<path d="M536.3 138.3v17.6M536.9 137.7h16.8M543.6 131.4v.6M550.1 135.2h.9l-.4 2.5zM550.6 123.2l.4 2.5h-.9zM219 159.2h156v41.1h-156zM358.7 145.5l2.5-.5v1zM370.4 145l2.4 .5-2.4 .5zM372.8 145.5h-17.9M435.7 146.3h23.5M442.3 146.3l2.6-.5v1zM456.7 145.8l2.5 .5-2.5 .5z"/>
<path d="M493.8 152.7l2.5-.5v1zM493.8 152.7h15.2M496.5 146.9l2.5-.4v.9zM496.5 146.9h12.5M521.2 146.9h12.4M521.2 152.7h15.1M531.1 146.5l2.5 .4-2.5 .5zM533.8 152.2l2.5 .5-2.5 .5zM219 164.3h156M219 169.5h156M219 174.6h156M219 179.7h156"/>
<path d="M234.6 164.3v36M245.3 164.3v36M292.4 164.3v36M219 184.9h156M219 190h156M219 195.2h156M377.2 217.3v43.1M513.7 220l2.5 .5-2.5 .5zM516.2 217.3v43.1M377.2 238.5l2.5-.5v1zM377.2 232.5l2.5-.5v1zM377.2 226.5l2.5-.5v1z"/>
<path d="M377.2 220.5l2.5-.5v1zM377.2 238.5h32.4M377.2 232.5h50.9M377.2 226.5h58.4M377.2 220.5h63.4M421.8 238.5h32.4M440.3 232.5h50.9M447.8 226.5h58.4M451.7 238l2.5 .5-2.5 .5zM452.8 220.5h63.4M454.2 235.3v24.2M488.7 232l2.5 .5-2.5 .5z"/>
<path d="M491.2 229.3v30.2M503.7 226l2.5 .5-2.5 .5zM506.2 223.3v36.2M83.3 243.3v19.9M83.3 246.5l2.5-.5v1zM83.3 246.5h23.5M117.1 246.5h20.9M135.5 246l2.5 .5-2.5 .5zM138 243.3v19.4M143 257v5.7M155.1 246.2h18.8M158.9 243.1v25.8"/>
<path d="M158.9 246.2l2.5-.5v1zM171.4 245.7l2.5 .5-2.5 .5zM173.9 243.1v25.8M187.9 256.6h13.7M191.9 240.1v35.6M191.9 243.2l2.5-.4v1zM191.9 243.2h6.6M194.4 246.2v37.2M194.4 249.3l2.5-.5v1zM194.4 249.3h3.3M199.1 256.1l2.5 .5-2.5 .5zM201.6 253.4v18.4"/>
<path d="M205.6 253.4v18.4M205.6 256.6l2.5-.5v1zM205.6 256.6h5M208 249.3h4.8M208.7 243.2h6.6M210.3 248.8l2.5 .5-2.5 .5zM212.8 242.8l2.5 .4-2.5 .6zM212.8 246.2v37.2M215.3 240.1v35.6M377.2 256.5l2.5-.5v1zM377.2 250.5l2.5-.5v1zM377.2 244.5l2.5-.5v1z"/>
<path d="M377.2 250.5h7.3M377.2 244.5h24.9M384.7 256l2.5 .5-2.5 .5zM387.2 253.3v6.2M387.2 256.5h-13.8M394.8 250.5h7.4M399.7 250l2.5 .5-2.5 .5zM402.2 247.3v12.2M409.7 258.6h.9l-.4 2.6zM410.2 256.6v4.6M414.3 244.5h24.9M436.7 244l2.5 .5-2.5 .5z"/>
<path d="M439.2 241.3v18.2M531.4 257.4v14.7M58.8 262.7h24.9M62 262.7l.5 2.5h-1zM62 262.7v11.4M79.5 272.3h18.8M83.3 272.3l2.5-.5v1zM95.8 271.8l2.5 .5-2.5 .5zM98.3 269.1v15M128.1 265.5h3l5.5 2.6M134.6 266.6l2 1.5-2.5-.6zM134.8 268.8h6.4"/>
<path d="M137.5 267.3a1.5 1.5 0 0 0-1 1.4 1.5 1.5 0 0 0 1 1.5M138 265.6v6.3M138.4 267.3a1.49 1.49 0 0 1 1.1 1.4 1.49 1.49 0 0 1-1.1 1.5M142.4 268.8h3.7M142.5 260.3h1l-.5 2.4zM143 268.8v4.9M143 268.8l.5 2.5h-1zM175.5 270.6h5.4M177.7 270.6v4.3M177.7 270.6l.5 2.4h-1zM186.2 277.3h4.1M188.9 274.7h1l-.5 2.6z"/>
<path d="M189.4 272.2v5.1M207.2 273.5h39.6M214.4 275h27M238.2 275v11.9M238.2 275l.5 2.6h-1zM243.6 273.5v13.5M243.6 273.5l.5 2.4h-1zM403.8 261.2h9.5M410.2 262v5M410.2 262l.4 2.6h-.9zM443.7 265.5h1l-.5 2.5zM444 268h6.3"/>
<path d="M444.2 263.1v4.9M444.2 272.1v5.7M444.2 272.1l.5 2.4h-1zM447.2 264.9v6.3M447.2 274.3v9.5M448.6 267.7l2.3-1.2 .3 1zM458.2 266.1h-3.7l-5.9 1.6M501.5 268h6.3M501.7 275.7h14.5M504.7 264.9v6.3M504.7 275.7l2.5-.4v.9zM507.8 261.2h26.8"/>
<path d="M512.8 272.1h21.8M513.7 275.3l2.5 .4-2.5 .5zM516.2 268.6v15.2M530.9 269.5h1l-.5 2.6zM531.4 261.2l.5 2.4h-1zM58.8 295.7h22.9M61.5 293.3h1l-.5 2.4zM62 284.4v11.3M83.3 297.3v21.7M95.1 287.6h1l-.5 2.6zM95.1 290.2h6.3M95.6 284.4v5.8"/>
<path d="M95.6 295.7v5.1M95.6 295.7l.5 2.6h-1zM97.8 288.7a1.49 1.49 0 0 0-1 1.5 1.49 1.49 0 0 0 1 1.4M98.3 287v6.3M98.7 288.7a1.5 1.5 0 0 1 1.1 1.5 1.5 1.5 0 0 1-1.1 1.4M99.6 289.4l1.9-1.7 .5 .9zM104.3 299.1v8.5M108.2 286.2h-3.1l-5.5 3.2M149.3 289.5h8M152 295.1h1l-.5 2.5zM152.5 286.4v11.2M152.5 289.5l.5 2.6h-1z"/>
<path d="M175.5 289.5h5.4M177.2 287.1h1l-.5 2.4zM177.7 285.2v4.3M186.2 282.9h4.1M189.4 282.9v5.7M189.4 282.9l.5 2.4h-1zM204.3 299.1v13.2M205.9 297.6h6.4M208.6 293.3h1l-.5 2.4zM209.1 284.8v10.9M209.1 297.6v5.7M209.1 297.6l.5 2.4h-1z"/>
<path d="M209.1 285.1l.5 2.4h-1zM214.4 285.1h32.4M225.3 297.3v21.7M237.7 282.5h1l-.5 2.6zM243.1 282.5h1l-.5 2.6zM447.2 280.6h28.4M447.2 280.6l2.5-.5v1zM487.8 280.6h28.4M513.7 280.1l2.5 .5-2.5 .5zM83.3 304.5l2.5-.5v.9zM83.3 309.1l2.5-.5v1zM83.3 315.8l2.5-.5v1z"/>
<path d="M83.3 304.5h5.7M83.3 309.1h55.5M83.3 315.8h64.4M99.3 304.5h48.9M101.8 304l2.5 .5-2.5 .4zM104.3 304.5l2.5-.5v1zM151 309.1h53.3M159.9 315.8h65.4M160.4 304.5h43.9M201.8 308.6l2.5 .5-2.5 .5zM201.8 304l2.5 .5-2.5 .5zM222.8 315.3l2.5 .5-2.5 .5z"/>
<path d="M373.1 317h151.4M373.1 312.2h151.4v14h-151.4zM393.2 317v9.2M446.3 317v9.2M373.1 321.1h151.4M76.7 341.8h148.7v15.4h-148.7zM76.7 346.9h148.7M76.7 352h148.7M96.3 346.9v10.3M153.9 346.9v10.3"/>
<circle cx="115.3" cy="50.8" r="3.8"/>
<circle cx="118.7" cy="41.1" r="3.8"/>
<circle cx="159.1" cy="71.1" r="3.8"/>
<circle cx="172.6" cy="79.7" r="3.8"/>
<circle cx="196" cy="66.7" r="3.8"/>
<circle cx="292.7" cy="60.8" r="3.8"/>
<circle cx="52.3" cy="93.1" r="3.8"/>
<circle cx="283.7" cy="95.7" r="3.8"/>
<circle cx="272" cy="104.7" r="3.8"/>
<circle cx="99.7" cy="122.2" r="3.8"/>
<circle cx="201.1" cy="121.4" r="3.8"/>
</g>
<g fill="#000">
<circle cx="121.5" cy="76.4" r=".18"/>
<circle cx="236.7" cy="99.3" r=".18"/>
<circle cx="249.8" cy="91.7" r=".18"/>
<circle cx="268.2" cy="81.1" r=".18"/>
<circle cx="444.7" cy="131.2" r=".18"/>
</g>
<g fill="none" stroke="#000" stroke-width=".71">
<path d="M36.7 6.8h520.7v406.4h-520.7zM157.3 3.2v3.6M297 .4v6.4l-2.2-3.8h4.5l-2.3 3.8M436.7 3.2v3.6M33.1 102h3.6M557.4 102h3.6M30.3 210h6.4l-3.8-2.2v4.4l3.8-2.2M557.4 210l3.8 2.2v-4.4l-3.8 2.2h6.3M33.1 317.9h3.6M557.4 317.9h3.6M157.3 413.2v3.6M297 413.2l2.3 3.8h-4.5l2.2-3.8v6.3"/>
<path d="M436.7 413.2v3.6"/>
</g>
<path d="M360.5 349.7h196.9v63.5h-196.9z" fill="none" stroke="#000" stroke-width=".51"/>
<g fill="#000" stroke="#000" stroke-width=".35">
<path d="M358.2 22.1l2.5-.6v1zM375.5 28.7l2.5-.5v1zM450.5 28.2l2.5 .5-2.5 .5zM456.7 21.5l2.5 .6-2.5 .4zM482.6 36.6l.5 2.4h-1zM97.3 53.5l1.9-1.7 .5 .9zM105.3 56.6l1.9-1.7 .5 .9zM474 40.3l.5 2.5h-1.1zM147.3 78.7l1.9-1.8 .5 .8zM274.4 78.4l.7 .7-2.1 1.4zM64 80.6l2.1-1.4-1.4 2.1zM162.3 86.2l.6 .8-2.3 1z"/>
<path d="M220.3 80.2l1.9 1.7-2.4-.9zM252.2 93.5l2.1 1.4-.7 .7zM252.1 93.2l2.4 .8-.5 .8zM266.9 85.9l2.4 .9-.5 .8zM473.4 90.3h1.1l-.5 2.5zM482.1 94h1l-.5 2.5zM112.7 108.4l2.2-1.5-1.4 2.2zM209 112.8l2.2-1.4-1.4 2.1zM358.2 119.5l2.5-.4v.9zM485.1 109.5l2.4-.6v1.1zM497.3 115.8l2.5-.5v1zM530.3 115.3l2.5 .5-2.5 .5z"/>
<path d="M542.6 108.9l2.5 .6-2.5 .5zM372.1 119.1l2.5 .4-2.5 .5zM386.8 129h1l-.5 2.4zM387.3 137l.5 2.4h-1zM407.9 121.1l2.4-.6v1.1zM434.1 120.5l2.5 .6-2.5 .5zM464.7 129h1l-.4 2.4zM465.3 137l.4 2.4h-1zM550.1 135.2h.9l-.4 2.5zM550.6 123.2l.4 2.5h-.9zM358.7 145.5l2.5-.5v1zM370.4 145l2.4 .5-2.4 .5z"/>
<path d="M442.3 146.3l2.6-.5v1zM456.7 145.8l2.5 .5-2.5 .5zM493.8 152.7l2.5-.5v1zM496.5 146.9l2.5-.4v.9zM531.1 146.5l2.5 .4-2.5 .5zM533.8 152.2l2.5 .5-2.5 .5zM377.2 220.5l2.5-.5v1zM377.2 238.5l2.5-.5v1zM377.2 232.5l2.5-.5v1zM377.2 226.5l2.5-.5v1zM451.7 238l2.5 .5-2.5 .5zM488.7 232l2.5 .5-2.5 .5z"/>
<path d="M503.7 226l2.5 .5-2.5 .5zM513.7 220l2.5 .5-2.5 .5zM83.3 246.5l2.5-.5v1zM135.5 246l2.5 .5-2.5 .5zM158.9 246.2l2.5-.5v1zM171.4 245.7l2.5 .5-2.5 .5zM191.9 243.2l2.5-.4v1zM194.4 249.3l2.5-.5v1zM199.1 256.1l2.5 .5-2.5 .5zM205.6 256.6l2.5-.5v1zM210.3 248.8l2.5 .5-2.5 .5zM212.8 242.8l2.5 .4-2.5 .6z"/>
<path d="M377.2 256.5l2.5-.5v1zM377.2 250.5l2.5-.5v1zM377.2 244.5l2.5-.5v1zM384.7 256l2.5 .5-2.5 .5zM399.7 250l2.5 .5-2.5 .5zM409.7 258.6h.9l-.4 2.6zM436.7 244l2.5 .5-2.5 .5zM62 262.7l.5 2.5h-1zM83.3 272.3l2.5-.5v1zM95.8 271.8l2.5 .5-2.5 .5zM134.6 266.6l2 1.5-2.5-.6zM142.5 260.3h1l-.5 2.4z"/>
<path d="M143 268.8l.5 2.5h-1zM177.7 270.6l.5 2.4h-1zM188.9 274.7h1l-.5 2.6zM238.2 275l.5 2.6h-1zM243.6 273.5l.5 2.4h-1zM410.2 262l.4 2.6h-.9zM443.7 265.5h1l-.5 2.5zM444.2 272.1l.5 2.4h-1zM448.6 267.7l2.3-1.2 .3 1zM504.7 275.7l2.5-.4v.9zM513.7 275.3l2.5 .4-2.5 .5zM530.9 269.5h1l-.5 2.6z"/>
<path d="M531.4 261.2l.5 2.4h-1zM61.5 293.3h1l-.5 2.4zM95.1 287.6h1l-.5 2.6zM95.6 295.7l.5 2.6h-1zM99.6 289.4l1.9-1.7 .5 .9zM152 295.1h1l-.5 2.5zM152.5 289.5l.5 2.6h-1zM177.2 287.1h1l-.5 2.4zM189.4 282.9l.5 2.4h-1zM208.6 293.3h1l-.5 2.4zM209.1 285.1l.5 2.4h-1zM237.7 282.5h1l-.5 2.6z"/>
<path d="M243.1 282.5h1l-.5 2.6zM447.2 280.6l2.5-.5v1zM513.7 280.1l2.5 .5-2.5 .5zM83.3 304.5l2.5-.5v.9zM83.3 309.1l2.5-.5v1zM83.3 315.8l2.5-.5v1zM101.8 304l2.5 .5-2.5 .4zM104.3 304.5l2.5-.5v1zM201.8 308.6l2.5 .5-2.5 .5zM201.8 304l2.5 .5-2.5 .5zM209.1 297.6l.5 2.4h-1zM222.8 315.3l2.5 .5-2.5 .5z"/>
</g>
<text font-size="8.2" x="143.3" y="20.2">CONJUNTO SOLDADO</text>
<g font-size="6.3">
<text x="431.1" y="379">Columna de dirección automoción ProSauto.</text>
<text x="431.1" y="386.6">V026. Planos producción metal</text>
<text x="434.8" y="404.7">C</text>
<text x="469.2" y="406">CDR-AU-26-MET02</text>
</g>
<g font-size="5.5">
<text x="163.1" y="27.5">1 UNIDAD SOLDADA</text>
<text x="360.4" y="346.6">Pintar conjunto soldado de negro satinado liso</text>
</g>
<g font-size="4.4">
<text x="239.7" y="132.2">CDR-AU-V026-CHMO001</text>
<text x="252.2" y="137.4">SCALE 1 : 4</text>
<text x="422" y="302.5">CDR-AU-V026-MOCHCAR001</text>
<text x="438.4" y="307.8">SCALE 1 : 2</text>
<text x="128.3" y="332.5">CDR-AU-V025-SPETH001</text>
<text x="141" y="337.7">SCALE 1 : 1</text>
<text x="361.3" y="357.5">Sergio Torremocha</text>
<text x="405.8" y="357.8">23/07/2013</text>
<text x="485.1" y="359.2">Simumak</text>
<text x="361.3" y="367.9">Adrian Parro</text>
<text x="405.8" y="367.3">21/08/2013</text>
</g>
<g font-size="3.5">
<text x="86.6" y="5.8">4</text>
<text x="226.3" y="5.8">3</text>
<text x="365.9" y="5.8">2</text>
<text x="505.6" y="5.8">1</text>
<text x="404.9" y="23.3">404.00</text>
<text x="407.4" y="30">310.00</text>
<text x="117.8" y="42.4">1</text>
<text x="33.2" y="49.4">D</text>
<text x="114.4" y="52.1">6</text>
<text x="558.5" y="49.4">D</text>
<text x="291.7" y="62.1">4</text>
<text x="195" y="68">3</text>
<text x="475.2" y="71.9" transform="rotate(-90 475.2 71.9)">210.00</text>
<text x="483.8" y="71.9" transform="rotate(-90 483.8 71.9)">240.00</text>
<text x="158.1" y="72.4">2</text>
<text x="171.7" y="81">6</text>
<text x="51.4" y="94.4">6</text>
<text x="282.8" y="97">3</text>
<text x="271.1" y="105.9">4</text>
<text x="509.8" y="110.7">240.00</text>
<text x="278.8" y="118.2">Tuercas soldadas hacia el</text>
<text x="509.8" y="117.1">142.00</text>
<text x="551.8" y="118.6" transform="rotate(-90 551.8 118.6)">58.00</text>
<text x="98.7" y="123.5">6</text>
<text x="200.2" y="122.8">2</text>
<text x="279.9" y="122.3">interior en ambas cartelas</text>
<text x="345" y="120.8">65.60</text>
<text x="412.7" y="122.3">115.00</text>
<text x="466.5" y="125.6" transform="rotate(-90 466.5 125.6)">22.00</text>
<text x="345.5" y="146.8">56.50</text>
<text x="426.2" y="147.6">67.50</text>
<text x="509.7" y="148.3">148.50</text>
<text x="388.6" y="152.7" transform="rotate(-90 388.6 152.7)">22.00</text>
<text x="509.8" y="154">170.00</text>
<text x="33.4" y="157.3">C</text>
<text x="558.6" y="157.3">C</text>
<text x="287.9" y="163.1">PARTS LIST</text>
<text x="222.9" y="168.2">ITEM</text>
<text x="225.9" y="173.3">1</text>
<text x="236.7" y="168.2">QTY</text>
<text x="239" y="173.3">1</text>
<text x="246.2" y="173.4">CDR-AU-V025-SPETH001</text>
<text x="257.5" y="168.2">PART NUMBER</text>
<text x="293.3" y="173.4">Soporte conectores. Chapa 1.5 mm</text>
<text x="322.7" y="168.2">DESCRIPTION</text>
<text x="225.9" y="178.5">2</text>
<text x="239" y="178.5">1</text>
<text x="246.2" y="178.5">CDR-AU-V026-MOCH001</text>
<text x="293.3" y="178.6">Chapa soporte columna de dirección, chapa 2 mm</text>
<text x="225.9" y="183.6">3</text>
<text x="239" y="183.6">2</text>
<text x="246.2" y="183.6">CDR-AU-V026-MOCHCAR001</text>
<text x="293.3" y="183.7">Cartelas soporte columna dirección, chapa 2 mm</text>
<text x="225.9" y="188.7">4</text>
<text x="239" y="188.7">4</text>
<text x="246.2" y="188.8">DIN929 M4</text>
<text x="293.3" y="188.8">Tuerca hexagonal para soldar</text>
<text x="225.9" y="193.9">5</text>
<text x="239" y="193.9">2</text>
<text x="246.2" y="193.9">DIN929 M6</text>
<text x="293.3" y="193.9">Tuerca hexagonal para soldar</text>
<text x="225.9" y="199">6</text>
<text x="239" y="199">4</text>
<text x="246.2" y="199">DIN929 M8</text>
<text x="293.3" y="199.1">Tuerca hexagonal para soldar</text>
<text x="441.4" y="221.7">278.00</text>
<text x="436.4" y="227.7">258.00</text>
<text x="428.9" y="233.7">228.00</text>
<text x="410.4" y="239.7">154.00</text>
<text x="199.3" y="244.5">23.40</text>
<text x="402.9" y="245.7">124.00</text>
<text x="107.6" y="247.7">54.70</text>
<text x="145.6" y="247.5">15.00</text>
<text x="198.5" y="250.6">18.40</text>
<text x="385.3" y="251.7">50.00</text>
<text x="144.3" y="256.1" transform="rotate(-90 144.3 256.1)">6.00</text>
<text x="180.3" y="257.9">4.00</text>
<text x="363.9" y="257.7">20.00</text>
<text x="411.4" y="255.7" transform="rotate(-90 411.4 255.7)">1.80</text>
<text x="532.6" y="256.6" transform="rotate(-90 532.6 256.6)">21.80</text>
<text x="33.4" y="265.2">B</text>
<text x="96.5" y="266.8">M3x0.5 - 6H ↧ 6.00</text>
<text x="558.6" y="265.2">B</text>
<text x="70" y="273.5">15.00</text>
<text x="476.4" y="281.9">138.00</text>
<text x="492.2" y="277">23.00</text>
<text x="63.3" y="283.6" transform="rotate(-90 63.3 283.6)">33.00</text>
<text x="96.9" y="283.5" transform="rotate(-90 96.9 283.5)">5.60</text>
<text x="109" y="287.4">M3x0.5 - 6H ↧ 6.00</text>
<text x="153.7" y="285.6" transform="rotate(-90 153.7 285.6)">8.00</text>
<text x="179" y="284.4" transform="rotate(-90 179 284.4)">19.00</text>
<text x="210.4" y="284" transform="rotate(-90 210.4 284)">10.70</text>
<text x="445.4" y="285.4" transform="rotate(-90 445.4 285.4)">8.00</text>
<text x="190.7" y="296.2" transform="rotate(-90 190.7 296.2)">5.60</text>
<text x="239.5" y="296.4" transform="rotate(-90 239.5 296.4)">10.00</text>
<text x="244.8" y="296.4" transform="rotate(-90 244.8 296.4)">11.60</text>
<text x="89.8" y="305.7">21.00</text>
<text x="149" y="305.7">100.00</text>
<text x="139.7" y="310.4">121.00</text>
<text x="210.4" y="310.9" transform="rotate(-90 210.4 310.9)">1.80</text>
<text x="148.5" y="317.1">142.00</text>
<text x="439.7" y="315.9">PARTS LIST</text>
<text x="379.9" y="320.3">QTY</text>
<text x="408.3" y="320.3">PART NUMBER</text>
<text x="474.4" y="320.3">DESCRIPTION</text>
<text x="382.2" y="325">2</text>
<text x="394.1" y="325">CDR-AU-V026-MOCHCAR001</text>
<text x="447.1" y="325.1">Cartelas soporte columna dirección, chapa 2 mm</text>
<text x="141.9" y="345.6">PARTS LIST</text>
<text x="83.2" y="350.8">QTY</text>
<text x="113.7" y="350.7">PART NUMBER</text>
<text x="178.7" y="350.8">DESCRIPTION</text>
<text x="361.3" y="353">DRAWN</text>
<text x="85.6" y="355.9">1</text>
<text x="97.2" y="355.9">CDR-AU-V025-SPETH001</text>
<text x="154.8" y="355.9">Soporte conectores. Chapa 1.5 mm</text>
<text x="361.3" y="362.5">CHECKED</text>
<text x="431.1" y="368.7">TITLE</text>
<text x="33.4" y="373.2">A</text>
<text x="361.3" y="372.1">QA</text>
<text x="558.6" y="373.2">A</text>
<text x="361.3" y="381.6">MFG</text>
<text x="361.3" y="391.2">APPROVED</text>
<text x="433.2" y="397.5">SIZE</text>
<text x="469.2" y="397.5">DWG NO</text>
<text x="547.9" y="397.4">REV</text>
<text x="431.1" y="410.2">SCALE</text>
<text x="507.3" y="412.4">SHEET 1 OF 7</text>
<text x="86.6" y="416.7">4</text>
<text x="226.3" y="416.7">3</text>
<text x="365.9" y="416.7">2</text>
<text x="505.6" y="416.7">1</text>
</g>
<text font-size="3.3" x="459" y="267.3">⌀6.00 THRU</text>
</svg>
